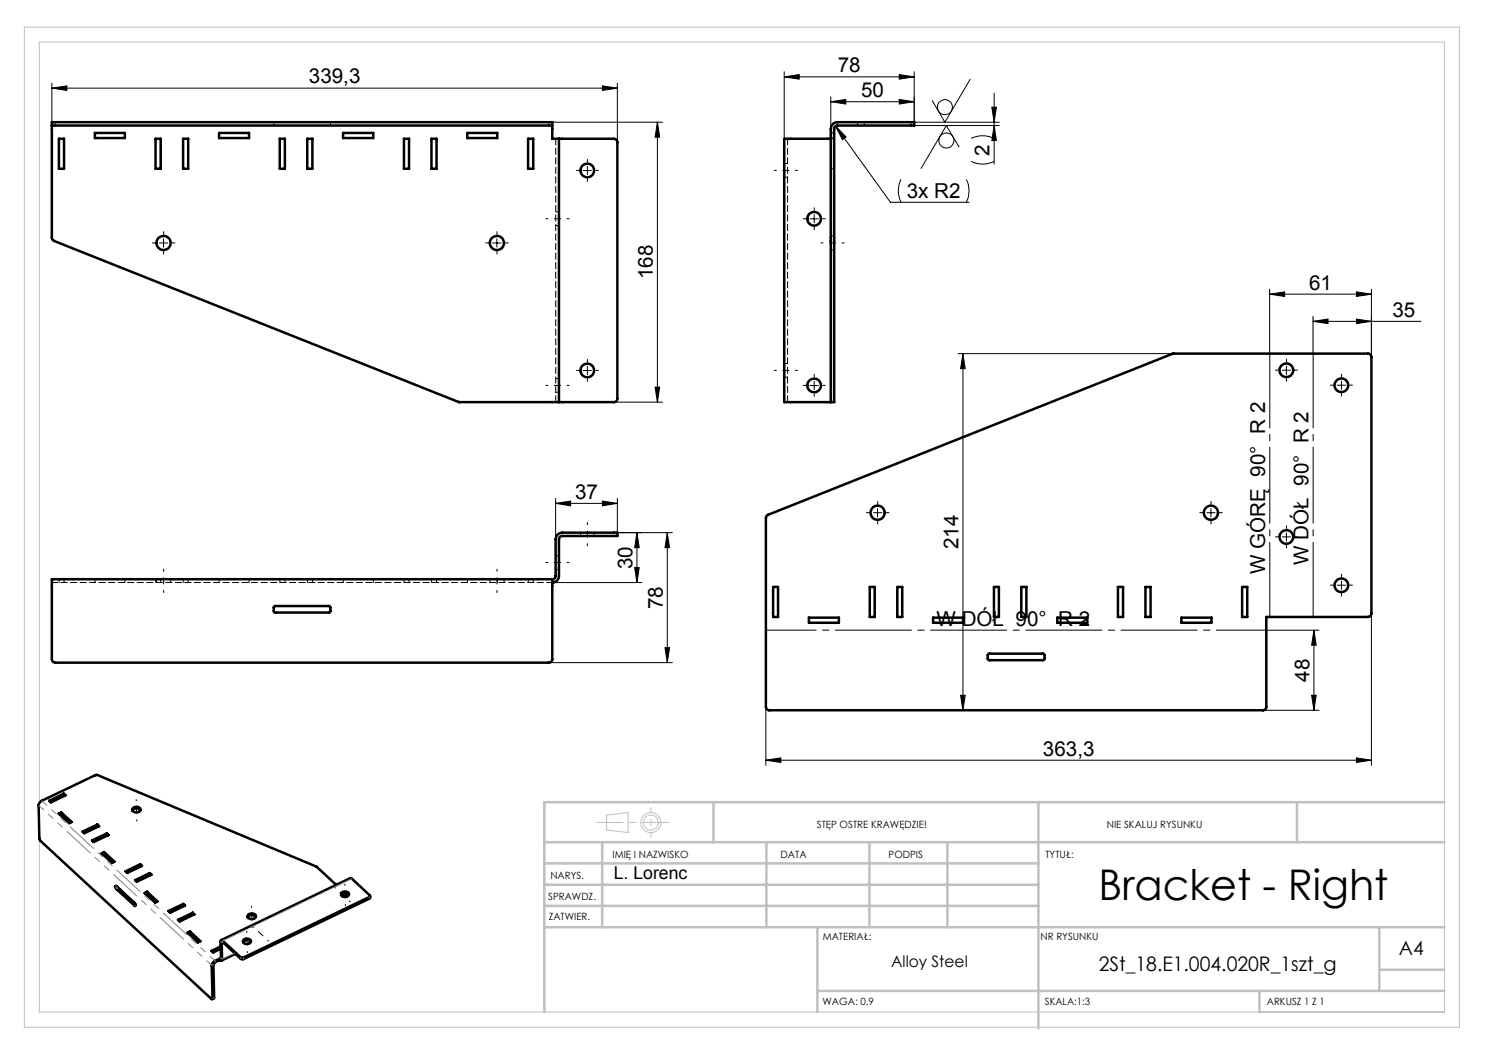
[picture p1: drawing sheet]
<svg xmlns="http://www.w3.org/2000/svg" width="297mm" height="210mm" viewBox="0 0 297 210" stroke-linecap="round" stroke-linejoin="round" font-family="sans-serif">
<g fill="none" stroke="#000" stroke-width=".2">
<path d="M10.4 17.6l3-.4v.9zM10.4 16.6v7.8M10.4 17.6h113.1M120.5 17.2l3 .4-3 .5zM123.5 16.6v11.8M156.8 15.4l3-.5v.9zM156.8 14.3v13.5M156.8 15.4h26M166.2 19.4v6.4M179.8 19.9l3 .4-3 .5zM179.8 14.9l3 .5-3 .4zM182.8 14.3v10.1h17"/>
<path d="M194 15.9l-5 8.5-2.6-4.3M198.8 18.7v14.1M109.8 24.4h22.7M116.6 34.1h1.7M117.5 33.3v1.6M131.5 24.4v56M131.5 24.4l.4 3h-.9zM166.2 20.3l3-.4v.9zM166.2 20.3h16.6M167.1 25.2l2.1 2.2-.7 .5zM167.1 25.2l11 15.3h15.7M180.2 35.9a5.2 5.2 0 0 0 0 4.6"/>
<path d="M182.8 25.1h17M191.8 29.4l-2.5-4.3-5.1 8.6M193.3 35.9a4.9 4.9 0 0 1 0 4.6M194.2 32.3a4.9 4.9 0 0 0 4.6 0M194.2 27.7a5.2 5.2 0 0 1 4.6 0M198.4 21.4h.9l-.5 3zM198.8 25.1l.5 3h-.9zM31.9 48.6h1.6M32.7 47.8v1.6M98.5 48.6h1.7M99.4 47.8v1.6M162 43.8h1.7"/>
<path d="M162.8 42.9v1.7M253.9 58.8l3-.4v.9zM253.9 57.8v12.9M253.9 58.8h20.4M271.3 58.4l3 .4-3 .5zM274.3 57.8v13.6M116.6 74.1h1.7M117.5 73.3v1.6M131 77.4h.9l-.4 3zM162 77.1h1.7M162.8 76.3v1.6M191.6 70.7h43.1"/>
<path d="M192.6 70.7v71.4M192.6 70.7l.4 3h-.9zM256.4 74h1.7M257.3 73.2v1.7M262.6 64.3l3-.5v.9zM262.6 63.2v7.5M262.6 64.3h21.6M267.4 77h1.7M268.3 76.2v1.7M271.3 63.8l3 .5-3 .4zM111.1 99.7v8.2M122.8 80.4h9.7"/>
<path d="M123.5 99.7v6.8h11M110.5 116.5h17.9M111.1 100.7l3-.5v1zM111.1 100.7h12.4M120.5 100.2l3 .5-3 .5zM126.9 113.5h.9l-.4 3zM127.4 106.5l.4 3h-.9zM127.4 106.5v10M133.5 106.5l.4 3h-.9zM133.5 106.5v26M174.7 102.5h1.7M175.5 101.7v1.7"/>
<path d="M241.4 102.5h1.6M242.2 101.7v1.7M256.4 107.4h1.7M257.3 106.6v1.6M267.4 117h1.7M268.3 116.2v1.7M109.8 132.5h24.7M133 129.5h.9l-.4 3zM192.1 139.1h.9l-.4 3zM253.3 126h10.5M262.3 139.1h.9l-.4 3zM262.8 126v16.1"/>
<path d="M262.8 126l.4 3h-.9zM274.3 122.7v30.4M153.2 152l3-.4v.9zM153.2 141.4v11.7M153.2 152h121.1M252.6 142.1h11.2M271.3 151.6l3 .4-3 .5z"/>
<circle cx="189" cy="21.4" r="1.51"/>
<circle cx="189.3" cy="28.1" r="1.51"/>
</g>
<g fill="none" stroke="#c0c0c0" stroke-width=".2">
<path d="M4.9 5.4h287v200h-287zM7.9 8.4h281v194h-281zM121.3 163l4.3-.5v4l-4.3-.5z"/>
<circle cx="130.2" cy="164.5" r="2"/>
<circle cx="130.2" cy="164.5" r="1.49"/>
</g>
<g fill="none" stroke="#000" stroke-width=".2" stroke-dasharray="15.2 1.3 1.3 1.3">
<path d="M115.8 34.1h-.5M117.5 32.4v-.5M117.5 35.7v.6M119.1 34.1h.6M31.1 48.6h-.6M32.7 46.9v-.6M32.7 50.2v.6M34.4 48.6h.6M97.7 48.6h-.6M99.4 46.9v-.6M99.4 50.2v.6M101.1 48.6h.5"/>
<path d="M161.2 43.7h-.6M162.9 42.1v-.6M162.9 45.4v.5M164.5 43.7h.6M115.8 74.1h-.5M117.5 72.4v-.5M117.5 75.7v.6M119.1 74.1h.6M161.2 77.1h-.6M162.9 75.4v-.5M162.9 78.7v.6M164.5 77.1h.6"/>
<path d="M255.6 74h-.5M257.3 72.4v-.6M257.3 75.7v.5M259 74h.5M266.6 77h-.5M268.3 75.4v-.6M268.3 78.7v.5M270 77h.5M173.9 102.5h-.6M175.5 100.9v-.6M175.5 104.2v.6M177.2 102.5h.6"/>
<path d="M240.5 102.5h-.5M242.2 100.9v-.6M242.2 104.2v.6M243.9 102.5h.6M255.6 107.4h-.5M257.3 105.7v-.5M257.3 109v.6M259 107.4h.5M266.6 117h-.5M268.3 115.4v-.6M268.3 118.7v.5M270 117h.5"/>
</g>
<path d="M27.3 159.9l.1 4.3M49.5 190.5l-.1-4.3M50.3 181.2l.1 4.3M53.7 188.2l-3.1-2.9M69.1 181.1l-.1-4.3M70.1 180.4l-3.2-3" fill="none" stroke="#000" stroke-width=".2" stroke-dasharray="15.2 1.3 1.3 1.3" stroke-dashoffset="15"/>
<path d="M159.5 34.1h-4.6M113.8 43.7h-4.7M164.2 48.6h4.6M113.8 77.1h-4.7M159.5 74.1h-4.6M32.7 113.8v4.7M99.4 113.8v4.7M113.8 112.5h-4.7M117.5 109.2v-4.7" fill="none" stroke="#000" stroke-width=".2" stroke-dasharray="15.2 1.3 1.3 1.3" stroke-dashoffset="14.8"/>
<path d="M253.3 126h-100.1" fill="none" stroke="#000" stroke-width=".2" stroke-dasharray="15.2 1.3 1.3 1.3" stroke-dashoffset="5.2"/>
<path d="M254 70.7v52.7M262.6 70.7v52.7" fill="none" stroke="#000" stroke-width=".2" stroke-dasharray="15.2 1.3 1.3 1.3" stroke-dashoffset=".3"/>
<path d="M133.7 164.5h-14.4" fill="none" stroke="#c0c0c0" stroke-width=".2" stroke-dasharray="15.2 1.3 1.3 1.3" stroke-dashoffset="10"/>
<path d="M130.2 161.5v6" fill="none" stroke="#c0c0c0" stroke-width=".2" stroke-dasharray="15.2 1.3 1.3 1.3" stroke-dashoffset="14.1"/>
<g fill="none" stroke="#c0c0c0" stroke-width=".5">
<path d="M108.9 176.9h98.8M108.9 172.7h98.8M108.9 168.4h180M120.4 168.4v17M142.7 160.4v8M153.3 168.4v17M173.9 168.4v17M189.5 168.4v17M207.7 160.4v45.3M259.4 160.4v8M288.9 160.4h-180v42M108.9 181.2h98.8"/>
<path d="M108.9 185.4h180M163.5 198.2h125.4M163.5 185.4v17M251.9 198.2v4.2M275.9 185.4v12.8M275.9 193.9h13"/>
</g>
<g fill="#000">
<path d="M166.2 20.3l3-.4v.9zM179.8 19.9l3 .4-3 .5z"/>
<path d="M253.9 58.8l3-.4v.9zM271.3 58.4l3 .4-3 .5z"/>
<path d="M111.1 100.7l3-.5v1zM120.5 100.2l3 .5-3 .5z"/>
<path d="M126.9 113.5h.9l-.4 3zM127.4 106.5l.4 3h-.9z"/>
<path d="M133.5 106.5l.4 3h-.9zM133 129.5h.9l-.4 3z"/>
<path d="M153.2 152l3-.4v.9zM271.3 151.6l3 .4-3 .5zM262.6 64.3l3-.5v.9zM271.3 63.8l3 .5-3 .4zM10.4 17.6l3-.4v.9zM120.5 17.2l3 .4-3 .5zM156.8 15.4l3-.5v.9zM179.8 14.9l3 .5-3 .4zM167.1 25.2l1.4 2.7 .7-.5z"/>
<path d="M262.3 139.1h.9l-.4 3zM262.8 126l.4 3h-.9zM192.1 139.1h.9l-.4 3zM192.6 70.7l.4 3h-.9zM131 77.4h.9l-.4 3zM131.5 24.4l.4 3h-.9zM198.8 25.1l.5 3h-.9zM198.4 21.4h.9l-.5 3z"/>
</g>
<g fill="none" stroke="#000" stroke-width=".5">
<path d="M10.4 25.1v-.7h100.1v.7M10.4 25.1h100.1M10.4 25.1v22.6l.4 .5 81 32.2h20M11.8 27.8h1v6h-1zM19 26.6h6v1h-6zM31.1 27.8h1v6h-1zM36.6 27.8h1v6h-1zM43.8 26.6h6v1h-6zM56 27.8h1v6h-1zM61.5 27.8h1v6h-1zM68.6 26.6h6v1h-6zM80.8 27.8h1v6h-1z"/>
<path d="M86.3 27.8h1v6h-1zM93.5 26.6h5.9v1h-5.9zM105.6 27.8h1v6h-1zM110.5 25.1v2.7h1.3M111.8 27.8h11a.73 .73 0 0 1 .7 .6v51.4a.66 .66 0 0 1-.7 .6h-11M111.8 27.8v52.6M166.2 27.8h-9.4v52.6h9.4M166.2 80.4v-54.6a1.33 1.33 0 0 1 1.3-1.4h15.3v.7h-15.3a.66 .66 0 0 0-.7 .7v54.6M166.2 80.4h.1M166.2 80.4h.6M166.8 80.4h.1M10.4 115.8h100.1v16.1a.66 .66 0 0 1-.7 .6h-98.8a.73 .73 0 0 1-.6-.6z"/>
<path d="M110.5 115.8a.61 .61 0 0 0 .6-.6v-7.3a1.33 1.33 0 0 1 1.4-1.4h11v.7h-11a.66 .66 0 0 0-.7 .7v7.3a1.33 1.33 0 0 1-1.3 1.3M153.4 103.1l81.2-32.4h39a.66 .66 0 0 1 .7 .7v51.3a.73 .73 0 0 1-.7 .7h-20.3v18a.66 .66 0 0 1-.7 .7h-98.8a.73 .73 0 0 1-.6-.7v-37.8zM154.6 117.4h1v6h-1zM174 117.4h.9v6h-.9zM179.5 117.4h.9v6h-.9zM198.8 117.4h1v6h-1zM204.3 117.4h1v6h-1zM223.6 117.4h1v6h-1zM229.1 117.4h1v6h-1zM248.4 117.4h1v6h-1zM54.9 121.3l11-.1 .2 .2v.9l-.2 .2h-10.9l-.2-.2zM161.8 123.5h6v1.1h-6z"/>
<path d="M186.6 123.5h6v1.1h-6zM197.7 130.8l11-.1 .2 .3v.7l-.2 .3h-10.9l-.2-.2v-.8zM211.5 123.5h6v1.1h-6zM236.3 123.5h6v1.1h-6zM12.8 158.7v.3M12.8 159l-2.7 1.3M12.8 159l.1 .2M9.8 160.2l3-1.5 .3 .4-2.9 1.4zM11.7 162.7l.5-.2 2.1 1.9-.5 .2zM12.2 162.5v.3M12.2 162.8l1.9 1.7M12.2 162.8l-.2 .1"/>
<path d="M16.5 166.3l3-1.4 .3 .3-2.9 1.4zM18.4 168.1l3-1.4 .3 .3-2.9 1.4zM19.5 164.9v.3M19.5 165.2l-2.8 1.3M19.5 165.2l.1 .1M20.3 170.7l.5-.3 2.1 1.9-.5 .3zM20.8 170.4v.3M20.8 170.7l1.9 1.7M20.8 170.7l-.3 .1M21.4 166.7v.3M21.4 167l-2.8 1.3M21.4 167l.1 .1"/>
<path d="M23.1 177.2l3.9 3.4v.6l-3.8-3.4zM23.5 177.4l.1 .2 3.4 3.2M25.1 174.3l2.9-1.4 .4 .3-2.9 1.4zM26.6 161.6a.91 .91 0 0 1 1.5 .4 .94 .94 0 0 1-.9 .5 .94 .94 0 0 1-.8-.6zM27 176l3-1.4 .3 .3-2.9 1.4zM28 172.9v.3M28 173.2l-2.7 1.3M28 173.2l.2 .1M28.1 162.1a1.04 1.04 0 0 0-1.6 0M28.9 178.6l.5-.2 2.1 1.9-.5 .2zM29.4 178.7l1.9 1.7M29.4 178.4v.3"/>
<path d="M29.4 178.7l-.3 .1M30 174.6v.3M30 174.9l-2.8 1.3M30 174.9l.1 .1M67.2 177l-3.9-3.7-43.8-18.3h-.4l-11.1 5.4-.3 .7 .2 6.6 .2 .5 34.3 31.6-.1-6.7a1.07 1.07 0 0 1 .7-.9l1-.5M68.4 178.5a.88 .88 0 0 1 1.4 .4 .87 .87 0 0 1-.9 .5 .87 .87 0 0 1-.7-.7zM69 178.6l-.5 .7M69.2 178.6l-.3 .8M69.8 179a.99 .99 0 0 0-1.6 0M74 179.2l-.1 .5-25.2 12.1h-.5l-3.8-3.4v3.4a.25 .25 0 0 1-.1 .4 .25 .25 0 0 1-.3-.2M33.7 182.2l3-1.4 .3 .3-3 1.5zM35.6 184l3-1.4 .3 .3-3 1.4z"/>
<path d="M36.7 180.8v.3M36.7 181.1l-2.8 1.3M36.7 181.1l.1 .1M37.5 186.5l.5-.2 2.1 1.9-.5 .3zM38 186.3v.3M38 186.6l1.9 1.7M38 186.6l-.3 .2M38.6 182.6v.3M38.6 182.9l-2.8 1.3M38.6 182.9l.1 .1M44 192l-1.1 .5-.2 .3 .1 6.8-.4 .2M44 191.7v.3"/>
<path d="M44.1 189.3l-1.8 .9 .4 .3 1.4-.7M44.1 189.6l-1.6 .8M44.2 188l25.9-12.4 .3 .1 3.6 3.4-.2 .3-25.2 12.1h-.4l-3.6-3.3a.25 .25 0 0 0-.4-.2 .25 .25 0 0 0-.1 .3l.1 3.3v.2l-.2-.1M47.1 190.8l-2.8 1.3M48.8 187.9a.88 .88 0 0 1 1.4 .4 .87 .87 0 0 1-.9 .5 .87 .87 0 0 1-.7-.6zM49.6 182.9a.91 .91 0 0 1 1.6 .5 .94 .94 0 0 1-.9 .4 .94 .94 0 0 1-.8-.6zM50.2 188.4a.97 .97 0 0 0-1.6 0M51.2 183.4a1 1 0 0 0-1.7 0"/>
<circle cx="117.5" cy="34.1" r="1.36"/>
<circle cx="32.7" cy="48.6" r="1.42"/>
<circle cx="99.4" cy="48.6" r="1.42"/>
<circle cx="162.8" cy="43.8" r="1.36"/>
<circle cx="117.5" cy="74.1" r="1.36"/>
<circle cx="162.8" cy="77.1" r="1.36"/>
<circle cx="257.3" cy="74.1" r="1.37"/>
<circle cx="268.3" cy="77.1" r="1.36"/>
<circle cx="175.5" cy="102.5" r="1.43"/>
<circle cx="242.2" cy="102.5" r="1.42"/>
<circle cx="257.3" cy="107.4" r="1.37"/>
<circle cx="268.3" cy="117.1" r="1.36"/>
</g>
<g fill="none" stroke="#808080" stroke-width=".2" stroke-dasharray="6.3 1.3 1.3 1.3 1.3 1.3">
<path d="M23.1 177.2h.1M23.3 177.8l.3-.2M23.5 177.4l-.4 .1M73.9 179.4v.3M27.1 181.1l-.1 .1M42.7 192.9l-.3 .2M42.8 199.5l-.3 .2M43 192.5v-.3M44 191.7l.2-.1M44.2 191.6l.2 .2M44.4 188.5l-.3-.2M44.4 191.8l2.5-1.2"/>
<path d="M44.6 188.4l-.2 .1M44.6 188.4v-.3M48.1 191.4l.1 .3M48.7 191.8v-.3"/>
</g>
<path d="M70.4 175.7l-25.8 12.4" fill="none" stroke="#808080" stroke-width=".2" stroke-dasharray="6.3 1.3 1.3 1.3 1.3 1.3" stroke-dashoffset="1.6"/>
<path d="M42.4 193.1l-34.7-32M43 192.2l-34.6-32.1" fill="none" stroke="#808080" stroke-width=".2" stroke-dasharray="6.3 1.3 1.3 1.3 1.3 1.3" stroke-dashoffset="5"/>
<g fill="none" stroke="#000" stroke-width=".2" stroke-dasharray="1.3 .6" stroke-dashoffset=".3">
<path d="M54.8 25.1v-.7M66.1 24.4v.7M156.9 35.4h.6M157.5 32.7h-.7M166.8 27.7h-.6M166.8 33.7h-.6M166.8 26.6h-.6M166.8 27.6h-.6M171.5 25.1v-.7M172.9 24.4v.7M111.1 45.1h.7M111.8 42.4h-.7"/>
<path d="M166.2 50h.7M166.8 47.2h-.6M111.1 78.4h.7M111.8 75.7h-.7M156.9 75.4h.6M157.5 72.7h-.7M11.8 116.5v-.7M12.8 116.5v-.7M19 116.5v-.7M25 116.5v-.7M31.1 116.5v-.7M31.3 115.8v.7"/>
<path d="M32.1 116.5v-.7M34.1 116.5v-.7M36.6 116.5v-.7M37.6 116.5v-.7M43.8 116.5v-.7M49.8 116.5v-.7M56 116.5v-.7M57 116.5v-.7M61.5 116.5v-.7M62.5 116.5v-.7M68.6 116.5v-.7M74.6 116.5v-.7"/>
<path d="M80.8 116.5v-.7M81.8 116.5v-.7M86.3 116.5v-.7M87.3 116.5v-.7M93.5 116.5v-.7M98 115.8v.7M99.5 116.5v-.7M100.8 116.5v-.7M105.6 116.5v-.7M106.6 116.5v-.7M111.1 113.9h.7M111.8 111.1h-.7"/>
<path d="M116.1 106.5v.7M118.8 107.2v-.7"/>
</g>
<path d="M157.5 27.7v52.7M111.1 80.4v-52.7" fill="none" stroke="#000" stroke-width=".2" stroke-dasharray="1.3 .6"/>
<path d="M110.5 116.5h-100.1" fill="none" stroke="#000" stroke-width=".2" stroke-dasharray="1.3 .6" stroke-dashoffset=".1"/>
<text font-size="8.5" x="219.7" y="179.9">Bracket - Right</text>
<g font-size="4.1">
<text x="61.8" y="16.7">339,3</text>
<text x="167.6" y="14.4">78</text>
<text x="172.2" y="19.4">50</text>
<text x="197.9" y="31.1" transform="rotate(-90 197.9 31.1)">2</text>
<text x="181.4" y="39.5">3x R2</text>
<text x="130.6" y="55.9" transform="rotate(-90 130.6 55.9)">168</text>
<text x="261.8" y="57.9">61</text>
<text x="278.5" y="63.3">35</text>
<text x="115" y="99.7">37</text>
<text x="126.5" y="113.8" transform="rotate(-90 126.5 113.8)">30</text>
<text x="191.7" y="109.8" transform="rotate(-90 191.7 109.8)">214</text>
<text x="261.7" y="113" transform="rotate(-90 261.7 113)">W DÓŁ 90° R 2</text>
<text x="253" y="114.8" transform="rotate(-90 253 114.8)">W GÓRĘ 90° R 2</text>
<text x="132.6" y="121.8" transform="rotate(-90 132.6 121.8)">78</text>
<text x="187.3" y="125.1">W DÓŁ 90° R 2</text>
<text x="261.9" y="136.3" transform="rotate(-90 261.9 136.3)">48</text>
<text x="208.6" y="151.1">363,3</text>
</g>
<text font-size="4" x="219.7" y="194.2">2St_18.E1.004.020R_1szt_g</text>
<text font-size="3.9" x="279.8" y="190.9">A4</text>
<text font-size="3.5" x="122.8" y="175.7">L. Lorenc</text>
<text font-size="3.2" x="178.2" y="193.3">Alloy Steel</text>
<g font-size="2">
<text x="163.4" y="165.5">STĘP OSTRE KRAWĘDZIE!</text>
<text x="221.4" y="165.6">NIE SKALUJ RYSUNKU</text>
<text x="122.5" y="171.6">IMIĘ I NAZWISKO</text>
<text x="156.1" y="171.6">DATA</text>
<text x="177.7" y="171.6">PODPIS</text>
<text x="209.1" y="171.6">TYTUŁ:</text>
<text x="110.1" y="175.8">NARYS.</text>
<text x="109.6" y="180">SPRAWDZ.</text>
<text x="109.7" y="184.1">ZATWIER.</text>
<text x="164.5" y="187.9">MATERIAŁ:</text>
<text x="208.1" y="188.1">NR RYSUNKU</text>
<text x="164.5" y="201">WAGA: 0.9</text>
<text x="209" y="201">SKALA:1:3</text>
<text x="253.4" y="201">ARKUSZ 1 Z 1</text>
</g>
</svg>
